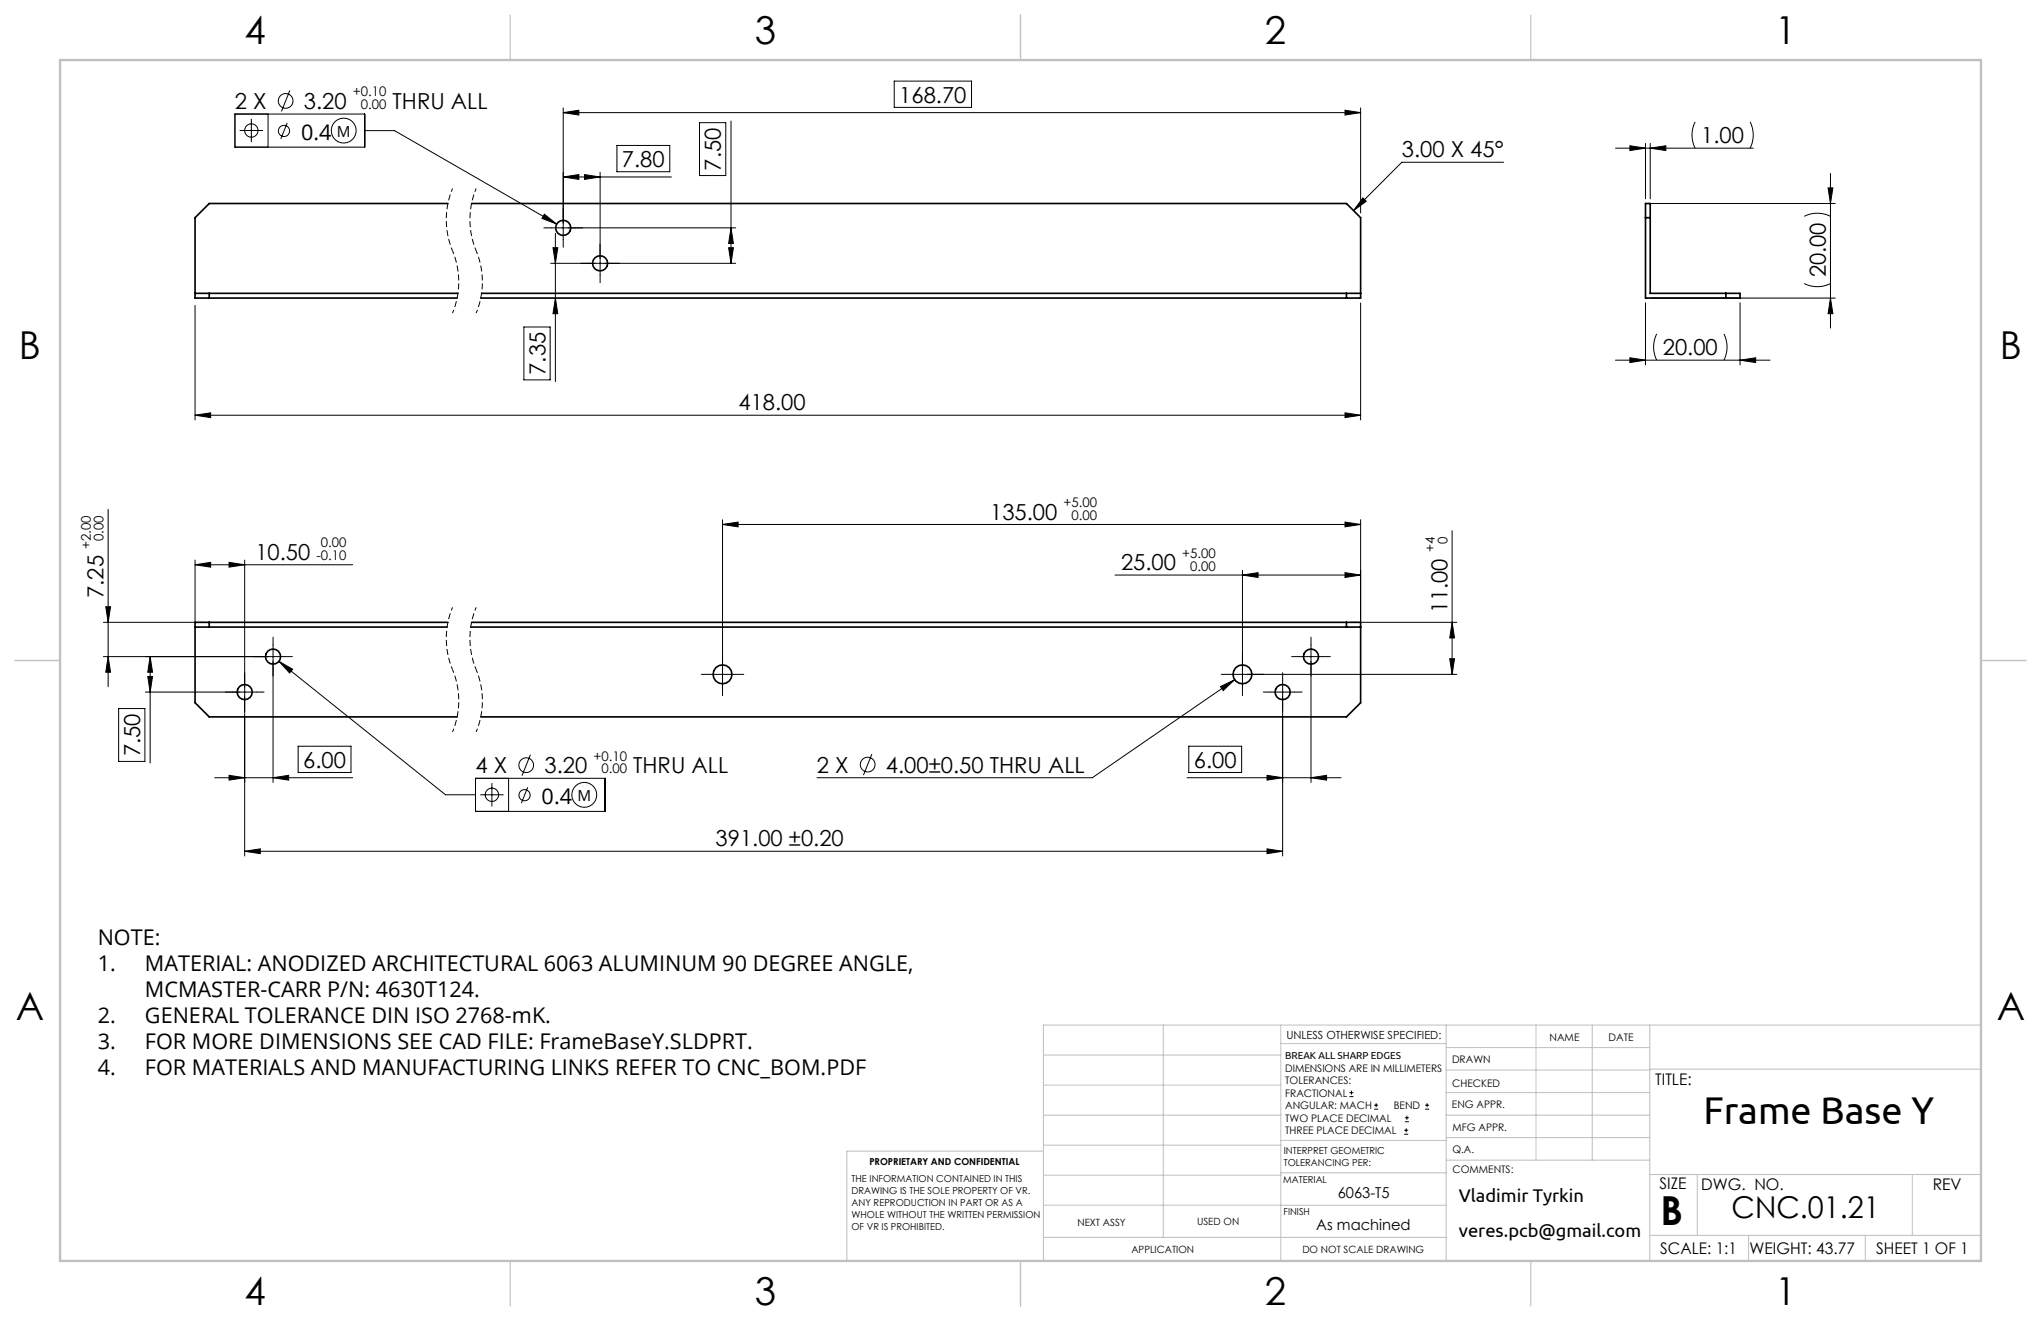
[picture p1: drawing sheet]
<svg xmlns="http://www.w3.org/2000/svg" width="432mm" height="279mm" viewBox="0 0 432 279" stroke-linecap="round" stroke-linejoin="round" font-family="sans-serif">
<g fill="none" stroke="#000" stroke-width=".21">
<path d="M61.3 19.1l-1.8 4.5M189.2 17.2h16.3v5.5h-16.3zM49.7 24.1h27.4v7h-27.4zM50.7 27.6h4.9M53.2 25.1v5M56.7 24.1v7M60.8 26l-1.4 3.4M77.1 27.6h6.4l34.3 19.8M119.2 22.8v27.9M119.2 23.8h168.7M119.2 23.8l3.3-.5v1zM119.2 37.4l3.3-.5v1z"/>
<path d="M119.2 37.4h22.9M123.7 36.9l3.3 .5-3.3 .5zM127 36.4v21.8M130.5 30.8h11.2v5.5h-11.2zM148 25.9h5.5v11.2h-5.5zM154.7 25.6v30.1M284.6 23.3l3.3 .5-3.3 .5zM287.9 22.8v22.2M318.1 34.3h-21.5l-10.2 10.2M341.8 31.3h29.1M344.8 30.8l3.3 .5-3.3 .5zM348.1 30.3v11.7"/>
<path d="M349.1 31.3l3.3-.5v1zM349.1 30.3v11.7M358.6 25.8a6.2 6.2 0 0 0 0 5.5M370.3 25.8a6.2 6.2 0 0 1 0 5.5M386.8 39.7h1l-.5 3.3zM387.3 36.7v32.7M115.2 45.3l2.6 2.1-3.1-1.2zM116.5 55.7h39.2M116.7 48.2h39M117 52.4h1l-.5 3.3zM117.5 49.3v31.4M154.1 52.4h1.1l-.5 3.3z"/>
<path d="M154.7 48.2l.5 3.3h-1.1zM288.3 41.9l.8 .7-2.7 1.9zM349.1 43h39.2M381.7 60a6.2 6.2 0 0 0 5.6 0M381.7 45.8a6.2 6.2 0 0 1 5.6 0M41.3 64.6v24.2M110.8 69.2h5.6v11.1h-5.6zM117.5 63l.5 3.3h-1zM287.9 64.1v24.7M341.8 76.2h32.7M344.8 75.7l3.3 .5-3.3 .5zM348.1 64v13.2"/>
<path d="M349.1 63h39.2M350.5 70.6a6.2 6.2 0 0 0 0 5.6M364.7 70.6a6.2 6.2 0 0 1 0 5.6M368.1 76.2l3.3-.5v1zM368.1 64v13.2M387.3 63l.5 3.3h-1zM41.3 87.8l3.3-.5v1zM41.3 87.8h246.6M284.6 87.3l3.3 .5-3.3 .5zM22.9 107.7v37.5M41.3 119.5l3.3-.6v1.1zM41.3 118.5v13.1"/>
<path d="M41.3 119.5h33.3M48.5 118.9l3.3 .6-3.3 .5zM51.8 118.5v62.5M152.9 109.9v35.2M152.9 110.9h135M152.9 110.9l3.3-.5v1zM284.6 110.4l3.3 .5-3.3 .5zM287.9 109.9v21.7M307.2 112.2v30.4M21.9 138.9h38.4M21.9 131.6h21.4M22.4 128.3h1l-.5 3.3z"/>
<path d="M22.9 138.9l.5 3.3h-1zM31.8 138.9v22.5M31.8 138.9l.5 3.3h-1zM57.8 136.4v29.1M59 139.9l2.9 1.6-.6 .8zM59 139.9l35.2 28.2h6.4M235.9 121.6h52M262.9 120.6v24.5M262.9 121.6l3.3-.5v1zM274.9 138.9h5M277.4 136.4v29.1M284.6 121.1l3.3 .5-3.3 .5z"/>
<path d="M285.9 131.6h22.3M306.7 139.3h1l-.5 3.3zM307.2 131.6l.5 3.3h-1zM25.1 149.9h5.6v11.1h-5.6zM30.8 146.4h23.5M31.3 143.1h1l-.5 3.3zM63.1 157.8h11.2v5.6h-11.2zM112.2 159.6l-1.8 4.5M150.4 142.6h5M184.5 159.5l-1.8 4.4M251.5 157.8h11.2v5.6h-11.2zM258.2 145.2l3-1.4-2.4 2.3z"/>
<path d="M261.2 143.8l-30.1 20.7h-58.3M268.9 146.4h5M271.4 143.9v37.1M308.2 142.6h-47.8M45.4 164.5h29.2M48.5 164l3.3 .5-3.3 .5zM57.8 164.5l3.3-.5v1zM100.6 164.6h27.4v7h-27.4zM101.6 168.1h4.9M104.1 165.6v5M107.6 164.6v7M111.7 166.5l-1.4 3.4"/>
<path d="M251.1 164.5h32.6M268.1 164l3.3 .5-3.3 .5zM268.1 179.5l3.3 .5-3.3 .6zM277.4 164.5l3.3-.5v1zM51.8 180l3.3-.5v1.1zM51.8 180h219.6M285.5 231.9h.8M285.5 231.1h.8M285.9 230.7v.8M290.7 234.6h.9M290.7 233.8h.9M291.1 233.3v.9"/>
<path d="M297.1 239.9h.8M297.1 239.1h.8M297.2 237.3h.9M297.2 236.4h.9M297.5 238.6v.9M297.6 236v.8M301.5 234.6h.8M301.5 233.8h.8M301.9 233.3v.9"/>
<circle cx="53.2" cy="27.6" r="1.41"/>
<circle cx="60.1" cy="27.7" r="1.18"/>
<circle cx="60.4" cy="21.3" r="1.56"/>
<circle cx="72.7" cy="27.6" r="2.62"/>
<circle cx="104.1" cy="168.1" r="1.41"/>
<circle cx="111" cy="168.2" r="1.18"/>
<circle cx="111.3" cy="161.8" r="1.56"/>
<circle cx="123.6" cy="168.1" r="2.63"/>
<circle cx="183.6" cy="161.7" r="1.56"/>
</g>
<path d="M95.7 39.9a17.1 17.1 0 0 0 0 13.1M100.7 39.9a17.1 17.1 0 0 0 0 13.1M95.7 53a17.1 17.1 0 0 1 0 13.2M100.7 53a17.1 17.1 0 0 1 0 13.2M95.7 128.5a17.1 17.1 0 0 0 0 13.1M100.7 128.5a17.1 17.1 0 0 0 0 13.1M95.7 141.6a17.1 17.1 0 0 1 0 13.2M100.7 141.6a17.1 17.1 0 0 1 0 13.2" fill="none" stroke="#000" stroke-width=".21" stroke-dasharray="1.3 .6" stroke-dashoffset=".5" stroke-linecap="butt"/>
<g fill="none" stroke="#000" stroke-width=".21" stroke-dasharray="15.2 1.3 1.3 1.3">
<path d="M116.7 48.2h-1.6M119.2 45.7v-1.6M119.2 50.7v1.6M121.7 48.2h1.6M124.5 55.7h-1.6M127 53.2v-1.6M127 58.2v1.6M129.5 55.7h1.6M55.3 138.9h-1.6M57.8 136.4v-1.6M60.3 138.9h1.6M274.9 138.9h-1.6"/>
<path d="M277.4 136.4v-1.6M279.9 138.9h1.6M49.3 146.4h-1.6M51.8 143.9v-1.6M51.8 148.9v1.6M54.3 146.4h1.6M57.8 141.4v1.6M150.4 142.6h-2M152.9 140.1v-2M152.9 145.1v2M155.4 142.6h2M260.4 142.6h-2"/>
<path d="M262.9 140.1v-2M262.9 145.1v2M265.4 142.6h2M268.9 146.4h-1.6M271.4 143.9v-1.6M271.4 148.9v1.6M273.9 146.4h1.6M277.4 141.4v1.6"/>
</g>
<g fill="none" stroke="#c0c0c0" stroke-width=".21">
<path d="M246.1 216.8v44.9M271 216.8v49.9M305.9 216.8v49.9M325 216.8v28.6M336.9 216.8v28.6M349 216.8v49.9M419.1 216.8h-198.3v49.9M220.8 235.9h50.2M220.8 229.5h50.2M220.8 223.2h50.2M271 220.7h34.9M305.9 231.1h43.1"/>
<path d="M305.9 226.3h43.1M305.9 221.6h43.1M305.9 235.9h43.1M349 226.1h70.1M220.8 248.6h50.2M220.8 242.2h50.2M220.8 254.9h50.2M220.8 243.5h-41.6v23.2M271 254.9h34.9M271 248.1h35.1M271 241.2h35.1M305.9 240.6h43.1"/>
<path d="M306.1 245.4h42.9M349 248.4h70.1M359.1 248.4v12.9M404.6 248.4v12.9M220.8 261.7h85.1M349 261.3h70.1M369.9 261.3v5.4M394.6 261.3v5.4"/>
</g>
<path d="M107.9 3.2v9.5M215.9 3.2v9.5M323.8 3.2v9.5M3.2 139.7h9.5M419.1 139.7h9.5M107.9 266.7v9.5M215.9 266.7v9.5M323.8 266.7v9.5" fill="none" stroke="#c0c0c0" stroke-width=".25"/>
<path d="M12.7 12.7h406.4v254h-406.4z" fill="none" stroke="#c0c0c0" stroke-width=".5"/>
<g fill="#000">
<path d="M119.2 23.8l3.3-.5v1zM284.6 23.3l3.3 .5-3.3 .5zM344.8 75.7l3.3 .5-3.3 .5zM368.1 76.2l3.3-.5v1zM262.9 121.6l3.3-.5v1zM284.6 121.1l3.3 .5-3.3 .5zM152.9 110.9l3.3-.5v1zM284.6 110.4l3.3 .5-3.3 .5z"/>
<path d="M123.7 36.9l3.3 .5-3.3 .5zM119.2 37.4l3.3-.5v1zM284.6 87.3l3.3 .5-3.3 .5zM41.3 87.8l3.3-.5v1zM349.1 31.3l3.3-.5v1zM344.8 30.8l3.3 .5-3.3 .5zM277.4 164.5l3.3-.5v1zM268.1 164l3.3 .5-3.3 .5zM57.8 164.5l3.3-.5v1zM48.5 164l3.3 .5-3.3 .5zM48.5 118.9l3.3 .6-3.3 .5zM41.3 119.5l3.3-.6v1.1z"/>
<path d="M117 52.4h1l-.5 3.3zM117.5 63l.5 3.3h-1zM386.8 39.7h1l-.5 3.3zM387.3 63l.5 3.3h-1zM31.8 138.9l.5 3.3h-1zM31.3 143.1h1l-.5 3.3z"/>
<path d="M115.2 45.3l-.5 .9 3.1 1.2zM288.3 41.9l.8 .7-2.7 1.9zM59 139.9l2.3 2.4 .6-.8zM258.2 145.2l.6 .9 2.4-2.3zM51.8 180l3.3-.5v1.1zM268.1 179.5l3.3 .5-3.3 .6z"/>
<path d="M154.1 52.4h1.1l-.5 3.3zM154.7 48.2l.5 3.3h-1.1zM22.9 138.9l.5 3.3h-1zM22.4 128.3h1l-.5 3.3zM306.7 139.3h1l-.5 3.3zM307.2 131.6l.5 3.3h-1z"/>
</g>
<g fill="none" stroke="#000" stroke-width=".35">
<path d="M94.8 43h-50.5l-3 3v17h55.4M99.8 43h185.1l3 3v17h-186.2M348.1 43h1v19h19v1h-20zM348.1 46h1M41.3 62h55.6M44.3 62v1M101.9 62h186M284.9 62v1M365.1 62v1M41.3 132.6h53.3M44.3 131.6v1M94.8 131.6h-53.5v17l3 3h52.4"/>
<path d="M99.6 132.6h188.3M99.8 131.6h188.1v17l-3 3h-183.2M284.9 131.6v1"/>
<circle cx="119.2" cy="48.2" r="1.6"/>
<circle cx="127" cy="55.7" r="1.6"/>
<circle cx="57.8" cy="138.9" r="1.6"/>
<circle cx="277.4" cy="138.9" r="1.6"/>
<circle cx="51.8" cy="146.4" r="1.6"/>
<circle cx="152.9" cy="142.6" r="2"/>
<circle cx="262.9" cy="142.6" r="2"/>
<circle cx="271.4" cy="146.4" r="1.6"/>
</g>
<text font-size="8.5" x="351.3" y="259">B</text>
<text font-size="8.2" x="360.4" y="237.7">Frame Base Y</text>
<g font-size="8.1">
<text x="51.7" y="9.3">4</text>
<text x="159.7" y="9.3">3</text>
<text x="267.6" y="9.3">2</text>
<text x="375.6" y="9.3">1</text>
<text x="4" y="76">B</text>
<text x="423.1" y="76">B</text>
<text x="3.3" y="215.7">A</text>
<text x="422.4" y="215.7">A</text>
<text x="51.7" y="276">4</text>
<text x="159.7" y="276">3</text>
<text x="267.6" y="276">2</text>
<text x="375.6" y="276">1</text>
</g>
<text font-size="6.3" x="366.3" y="257.6">CNC.01.21</text>
<g font-size="4.7">
<text x="49.7" y="23.1">2 X</text>
<text x="64.3" y="23.1">3.20</text>
<text x="83.1" y="23.1">THRU ALL</text>
<text x="190.2" y="21.7">168.70</text>
<text x="131.6" y="35.3">7.80</text>
<text x="296.6" y="33.3">3.00 X 45°</text>
<text x="359.9" y="30.3">1.00</text>
<text x="152.5" y="36.1" transform="rotate(-90 152.5 36.1)">7.50</text>
<text x="386.2" y="58.7" transform="rotate(-90 386.2 58.7)">20.00</text>
<text x="351.8" y="75.2">20.00</text>
<text x="115.4" y="79.3" transform="rotate(-90 115.4 79.3)">7.35</text>
<text x="156.2" y="86.8">418.00</text>
<text x="209.5" y="109.9">135.00</text>
<text x="54" y="118.4">10.50</text>
<text x="237.2" y="120.6">25.00</text>
<text x="21.9" y="126.5" transform="rotate(-90 21.9 126.5)">7.25</text>
<text x="306.2" y="129.7" transform="rotate(-90 306.2 129.7)">11.00</text>
<text x="29.6" y="160" transform="rotate(-90 29.6 160)">7.50</text>
<text x="64.1" y="162.4">6.00</text>
<text x="100.6" y="163.6">4 X</text>
<text x="115.2" y="163.6">3.20</text>
<text x="134" y="163.6">THRU ALL</text>
<text x="172.8" y="163.4">2 X</text>
<text x="187.4" y="163.4">4.00±0.50 THRU ALL</text>
<text x="252.6" y="162.4">6.00</text>
<text x="151.4" y="179">391.00 ±0.20</text>
</g>
<g font-size="4.6">
<text x="63.7" y="29.6">0.4</text>
<text x="114.6" y="170.1">0.4</text>
<text x="20.7" y="200">NOTE:</text>
<text x="20.7" y="205.4">1.</text>
<text x="30.7" y="205.4">MATERIAL: ANODIZED ARCHITECTURAL 6063 ALUMINUM 90 DEGREE ANGLE,</text>
<text x="30.7" y="210.9">MCMASTER-CARR P/N: 4630T124.</text>
<text x="20.7" y="216.4">2.</text>
<text x="20.7" y="221.9">3.</text>
<text x="30.7" y="216.4">GENERAL TOLERANCE DIN ISO 2768-mK.</text>
<text x="30.7" y="221.9">FOR MORE DIMENSIONS SEE CAD FILE: FrameBaseY.SLDPRT.</text>
<text x="20.7" y="227.4">4.</text>
<text x="30.7" y="227.4">FOR MATERIALS AND MANUFACTURING LINKS REFER TO CNC_BOM.PDF</text>
</g>
<g font-size="3.9">
<text x="308.6" y="254.3">Vladimir Tyrkin</text>
<text x="308.6" y="261.6">veres.pcb@gmail.com</text>
</g>
<g font-size="3.4">
<text x="350.2" y="229.5">TITLE:</text>
<text x="351.1" y="251.6">SIZE</text>
<text x="359.9" y="251.6">DWG. NO.</text>
<text x="408.9" y="251.7">REV</text>
<text x="351.2" y="265.2">SCALE: 1:1</text>
<text x="370.1" y="265.3">WEIGHT: 43.77</text>
<text x="396.9" y="265.2">SHEET 1 OF 1</text>
</g>
<g font-size="3.2">
<text x="71.3" y="29">M</text>
<text x="122.2" y="169.5">M</text>
<text x="283" y="253.3">6063-T5</text>
<text x="278.5" y="260.1">As machined</text>
</g>
<g font-size="2.8">
<text x="74.6" y="20.4">+0.10</text>
<text x="76.3" y="23.1">0.00</text>
<text x="225" y="107.2">+5.00</text>
<text x="226.7" y="110">0.00</text>
<text x="19.2" y="116.1" transform="rotate(-90 19.2 116.1)">+2.00</text>
<text x="21.9" y="114.4" transform="rotate(-90 21.9 114.4)">0.00</text>
<text x="66.9" y="118.5">-0.10</text>
<text x="67.9" y="115.8">0.00</text>
<text x="250.1" y="117.9">+5.00</text>
<text x="303.5" y="116.8" transform="rotate(-90 303.5 116.8)">+4</text>
<text x="306.3" y="115.1" transform="rotate(-90 306.3 115.1)">0</text>
<text x="251.8" y="120.7">0.00</text>
<text x="125.5" y="160.9">+0.10</text>
<text x="127.2" y="163.6">0.00</text>
</g>
<text font-size="2.4" x="272.2" y="219.7">UNLESS OTHERWISE SPECIFIED:</text>
<g font-size="2.2">
<text x="327.8" y="220.1">NAME</text>
<text x="340.3" y="220.2">DATE</text>
<text x="271.9" y="226.6">DIMENSIONS ARE IN MILLIMETERS</text>
<text x="307.2" y="224.9">DRAWN</text>
<text x="271.9" y="229.3">TOLERANCES:</text>
<text x="271.9" y="231.9">FRACTIONAL</text>
<text x="307.3" y="229.8">CHECKED</text>
<text x="271.9" y="234.6">ANGULAR: MACH</text>
<text x="271.9" y="237.2">TWO PLACE DECIMAL</text>
<text x="271.9" y="239.9">THREE PLACE DECIMAL</text>
<text x="294.9" y="234.6">BEND</text>
<text x="307.2" y="234.5">ENG APPR.</text>
<text x="307.3" y="239.2">MFG APPR.</text>
<text x="307.3" y="243.9">Q.A.</text>
<text x="307.3" y="248.1">COMMENTS:</text>
</g>
<g font-size="2.1">
<text x="271.9" y="224.1">BREAK ALL SHARP EDGES</text>
<text x="227.9" y="259.2">NEXT ASSY</text>
<text x="253.3" y="259.2">USED ON</text>
<text x="239.3" y="265">APPLICATION</text>
<text x="275.5" y="265.1">DO NOT SCALE DRAWING</text>
</g>
<g font-size="2">
<text x="271.6" y="244.1">INTERPRET GEOMETRIC</text>
<text x="180.2" y="250">THE INFORMATION CONTAINED IN THIS</text>
<text x="183.9" y="246.4">PROPRIETARY AND CONFIDENTIAL</text>
<text x="271.5" y="250.2">MATERIAL</text>
<text x="271.6" y="246.6">TOLERANCING PER:</text>
<text x="180.2" y="252.5">DRAWING IS THE SOLE PROPERTY OF VR.</text>
<text x="180.2" y="255.1">ANY REPRODUCTION IN PART OR AS A</text>
<text x="180.2" y="257.6">WHOLE WITHOUT THE WRITTEN PERMISSION</text>
<text x="271.5" y="257">FINISH</text>
<text x="180.2" y="260.1">OF VR IS PROHIBITED.</text>
</g>
</svg>
